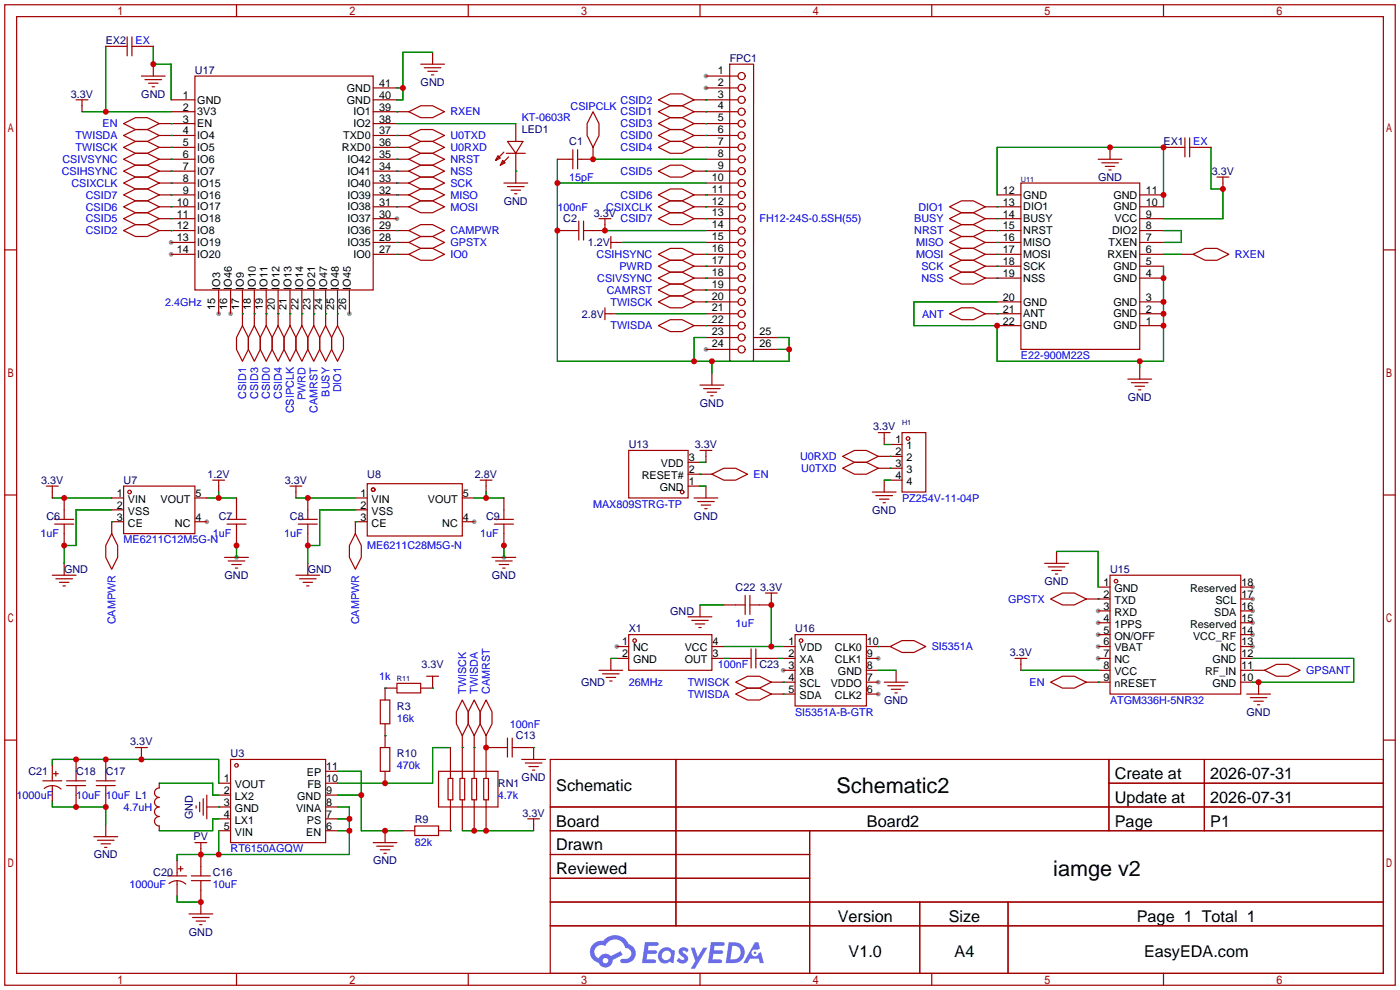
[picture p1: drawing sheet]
<svg xmlns="http://www.w3.org/2000/svg" width="299mm" height="212mm" viewBox="0 0 299 212" stroke-linecap="round" stroke-linejoin="round" font-family="sans-serif">
<g fill="#999">
<circle cx="44.2" cy="111.5" r=".51"/>
<circle cx="101.3" cy="111.5" r=".51"/>
<circle cx="234.7" cy="130.6" r=".51"/>
<circle cx="234.7" cy="133.1" r=".51"/>
<circle cx="234.7" cy="135.6" r=".51"/>
<circle cx="234.7" cy="138.2" r=".51"/>
<circle cx="234.7" cy="140.7" r=".51"/>
<circle cx="267.7" cy="138.2" r=".51"/>
<circle cx="267.7" cy="135.6" r=".51"/>
<circle cx="267.7" cy="133.1" r=".51"/>
<circle cx="267.7" cy="130.6" r=".51"/>
<circle cx="267.7" cy="128" r=".51"/>
<circle cx="267.7" cy="125.5" r=".51"/>
<circle cx="167.4" cy="143.3" r=".51"/>
<circle cx="187.7" cy="148.3" r=".51"/>
<circle cx="187.7" cy="145.8" r=".51"/>
<circle cx="187.7" cy="140.7" r=".51"/>
<circle cx="131.8" cy="138.2" r=".51"/>
<circle cx="150.9" cy="18.8" r=".51"/>
<circle cx="150.9" cy="16.3" r=".51"/>
<circle cx="150.9" cy="74.7" r=".51"/>
<circle cx="84.8" cy="46.7" r=".51"/>
<circle cx="46.7" cy="67.1" r=".51"/>
<circle cx="49.3" cy="67.1" r=".51"/>
<circle cx="74.7" cy="67.1" r=".51"/>
<circle cx="36.6" cy="51.8" r=".51"/>
<circle cx="36.6" cy="54.4" r=".51"/>
<circle cx="50.5" cy="119.1" r=".51"/>
<circle cx="107.7" cy="119.1" r=".51"/>
</g>
<g fill="none" stroke="#a10000" stroke-width=".25">
<path d="M1 1h297.2v209.6h-297.2zM3.6 3.6h292.1v204.4h-292.1zM50.5 1v2.6M100.1 1v2.6M149.6 1v2.6M199.1 1v2.6M248.7 1v2.6M1 53.4h2.6M295.7 53.4h2.5M1 105.8h2.6M295.7 105.8h2.5M1 158.2h2.6"/>
<path d="M295.7 158.2h2.5M117.6 162.3h178.1v45.7h-178.1zM117.6 172.5h178.1M117.6 177.5h178.1M144.5 162.3v35.6M173 177.5v30.5M237 162.3v15.2M237 167.4h58.7M257.4 162.3v15.2M117.6 182.6h55.4M117.6 192.8h178.1M117.6 187.7h55.4"/>
<path d="M117.6 197.9h178.1M196.6 192.8v15.2M215.4 192.8v15.2M50.5 208v2.6M100.1 208v2.6M149.6 208v2.6M199.1 208v2.6M248.7 208v2.6"/>
</g>
<g fill="#5487ff">
<path d="M145.3 202.7a1.3 1.3 0 0 1 1.9 .3l-.4 .6a.54 .54 0 0 0-.9-.2l.1 .2a1.34 1.34 0 0 1 .9 1.8 1.47 1.47 0 0 1-2.3-.1l.5-.6 .8 .5a.31 .31 0 0 0 .4-.3 .31 .31 0 0 0-.3-.4 1.12 1.12 0 0 1-.7-1.8z"/>
<path d="M147.6 202.5h.9l.6 2 1.2-2h.9l-2.7 4.6h-.9l1-1.7z"/>
<path d="M137.8 201.4h1.7a1.31 1.31 0 0 1 1.2 .2 .4 .4 0 0 1-.3 .5l-1.8 .1-.1 .9h1.6a.4 .4 0 0 1 .4 .4 .4 .4 0 0 1-.5 .4h-1.6l-.2 1.2h1.4a.46 .46 0 0 1 .5 0 .46 .46 0 0 1 .1 .5l-.4 .2h-2.6z"/>
<path d="M151.9 201.4h1.7a1.32 1.32 0 0 1 1.2 .2 .39 .39 0 0 1-.3 .5l-1.8 .1-.1 .9h1.6a.4 .4 0 0 1 .4 .4 .4 .4 0 0 1-.4 .4h-1.7l-.2 1.2h1.4a.46 .46 0 0 1 .5 0 .46 .46 0 0 1 .1 .5l-.4 .2h-2.6z"/>
<path d="M161.3 201.4h.8l.3 1.3-.6 .4a.75 .75 0 0 0-1.1 .3 .75 .75 0 0 0 .5 1 .75 .75 0 0 0 .9-.7l.5-.2 .6 2.3h-.8l-.3-.9h-1.8l-.5 .9h-1z"/>
<path d="M155.7 201.4l-.6 4.4h1.5a2.27 2.27 0 0 0 2.6-2.2 2.27 2.27 0 0 0-2.7-2.2zM156.5 202.1a1.5 1.5 0 0 1 1.8 1.6 1.5 1.5 0 0 1-1.9 1.4h-.3z"/>
<path d="M141.2 203a1.6 1.6 0 0 0-.3 2.3 1.6 1.6 0 0 0 2.3 .2l.7 .3 .3-2.4-.1-.3-.5-.1a1.58 1.58 0 0 0-2.4 0zM141.8 203.5a.98 .98 0 0 1 1.6 .4 .98 .98 0 0 1-1.1 1.3 .94 .94 0 0 1-.9-.7 .94 .94 0 0 1 .4-1z"/>
<path d="M126.8 201.8a2.37 2.37 0 0 0 1.1 4 1.54 1.54 0 0 0 1.8 1 1.54 1.54 0 0 0 1.2-1.6l2.2-1.1-.5-.8-2 1a1.57 1.57 0 0 0-2.7 .5 1.5 1.5 0 0 1-.7-2.1 1.5 1.5 0 0 1 2.2-.5 2.23 2.23 0 0 1 2.3-1.4 2.23 2.23 0 0 1 2 1.8 1.16 1.16 0 0 1 1.2 1.1 1.16 1.16 0 0 1-1.1 1.2h-.7a.47 .47 0 0 0-.5 .4 .47 .47 0 0 0 .4 .5 2.17 2.17 0 0 0 2.5-.9 2.17 2.17 0 0 0-.3-2.7l-.8-.4a3.2 3.2 0 0 0-5.5-.7l-1.1 .1zM128.8 205.3a.6 .6 0 0 1 1.2 0 .6 .6 0 0 1-1.2 0z"/>
<circle cx="161.4" cy="203.6" r=".28"/>
</g>
<g fill="none" stroke="#a10000" stroke-width=".25">
<path d="M22.6 9.9h4.6M27.2 7.9v4M28.2 7.9v4M28.2 9.9h4.6M30.2 16.3h5.1M31 17h3.5M31.7 17.8h2.1M32.5 18.5h.5M32.8 13.7v2.6M41.7 16.3h38.1v45.7h-38.1zM79.8 18.8h5M89.9 13.7h5.1"/>
<path d="M90.7 14.5h3.5M91.4 15.2h2.1M92.2 16h.5M92.5 11.2v2.5M150.9 16.3h6.8M150.9 18.8h6.8M156 13.7h5.1l-.1 63.5h-5zM16.3 21.3h2.5M17.5 21.3v2.6M26.4 36.6l2.6-1.3h2.5l2.5 1.3-2.5 1.2h-2.5zM26.4 39.1l2.6-1.3h2.5l2.5 1.3-2.5 1.3h-2.5zM26.4 26.4l2.6-1.3h2.5l2.5 1.3-2.5 1.3h-2.5z"/>
<path d="M26.4 34l2.6-1.2h2.5l2.5 1.2-2.5 1.3h-2.5zM26.4 29l2.6-1.3h2.5l2.5 1.3-2.5 1.2h-2.5zM26.4 31.5l2.6-1.3h2.5l2.5 1.3-2.5 1.3h-2.5zM34 36.6h7.7M34 29h7.7M34 31.5h7.7M34 39.1h7.7M34 26.4h7.7M34 34h7.7M36.6 21.3h5.1M36.6 23.9h5.1M79.8 36.6h7.6"/>
<path d="M79.8 29h7.6M79.8 31.5h7.6M79.8 39.1h7.6M79.8 26.4h5M79.8 34h7.6M79.8 21.3h5M79.8 23.9h7.6M87.4 29l2.5-1.3h2.6l2.5 1.3-2.5 1.2h-2.6zM87.4 31.5l2.5-1.3h2.6l2.5 1.3-2.5 1.3h-2.6zM87.4 36.6l2.5-1.3h2.6l2.5 1.3-2.5 1.2h-2.6zM87.4 39.1l2.5-1.3h2.6l2.5 1.3-2.5 1.3h-2.6zM87.4 23.9l2.5-1.3h2.6l2.5 1.3-2.5 1.2h-2.6z"/>
<path d="M87.4 34l2.5-1.2h2.6l2.5 1.2-2.5 1.3h-2.6zM106.4 33.3l.5 .5-1 .5zM107.4 34.3l.5 .5-1 .5zM107.7 39.1h5.1M107.7 32.5l-1.8 1.8M108.2 32.8h4.1M108.5 30.2h3.3l-1.6 2.6zM108.5 39.9h3.5M108.7 33.5l-1.8 1.8M110.2 26.4v3.8M110.2 32.8v6.3M119.1 34h3.3"/>
<path d="M122.4 32v4.1M123.4 32v4.1M126.7 23.9l1.3 2.5v2.6l-1.3 2.5-1.2-2.5v-2.6zM126.7 31.5v2.5h-3.3M140.7 21.3l2.6-1.2h2.5l2.5 1.2-2.5 1.3h-2.5zM140.7 23.9l2.6-1.3h2.5l2.5 1.3-2.5 1.2h-2.5zM140.7 26.4l2.6-1.3h2.5l2.5 1.3-2.5 1.3h-2.5zM140.7 29l2.6-1.3h2.5l2.5 1.3-2.5 1.2h-2.5zM140.7 31.5l2.6-1.3h2.5l2.5 1.3-2.5 1.3h-2.5zM140.7 36.6l2.6-1.3h2.5l2.5 1.3-2.5 1.2h-2.5zM148.3 36.6h9.4M148.3 29h9.4"/>
<path d="M148.3 31.5h9.4M148.3 26.4h9.4M148.3 21.3h9.4M148.3 23.9h9.4M150.9 39.1h6.8M150.9 34h6.8M218.2 39.1h25.4v35.6h-25.4zM234.7 34h5.1M235.5 34.8h3.5M236.2 35.6h2.1M237 36.3h.5M237.2 31.5v2.5"/>
<path d="M248.7 31.5h4.5M253.2 29.5v4M254.3 31.5h4.5M254.3 29.5v4M260.1 37.8h2.5M261.4 37.8v2.6M26.4 49.3l2.6-1.3h2.5l2.5 1.3-2.5 1.2h-2.5zM26.4 46.7l2.6-1.2h2.5l2.5 1.2-2.5 1.3h-2.5zM26.4 44.2l2.6-1.3h2.5l2.5 1.3-2.5 1.3h-2.5zM26.4 41.7l2.6-1.3h2.5l2.5 1.3-2.5 1.2h-2.5zM34 49.3h7.7M34 46.7h7.7"/>
<path d="M34 44.2h7.7M34 41.7h7.7M36.6 51.8h5.1M36.6 54.4h5.1M79.8 49.3h7.6M79.8 51.8h7.6M79.8 46.7h5M79.8 44.2h7.6M79.8 41.7h7.6M79.8 54.4h7.6M87.4 51.8l2.5-1.3h2.6l2.5 1.3-2.5 1.3h-2.6zM87.4 49.3l2.5-1.3h2.6l2.5 1.3-2.5 1.2h-2.6z"/>
<path d="M87.4 41.7l2.5-1.3h2.6l2.5 1.3-2.5 1.2h-2.6zM87.4 44.2l2.5-1.3h2.6l2.5 1.3-2.5 1.3h-2.6zM87.4 54.4l2.5-1.3h2.6l2.5 1.3-2.5 1.2h-2.6zM109.2 40.6h2.1M110 41.4h.5M119.1 49.3h4.6M123.7 47.2v4.1M124.7 47.2v4.1M128 46.7h2.6M129.3 46.7v2.6h-4.6M130.6 50.5v2.6M130.6 51.8h2.5"/>
<path d="M140.7 41.7l2.6-1.3h2.5l2.5 1.3-2.5 1.2h-2.5zM140.7 44.2l2.6-1.3h2.5l2.5 1.3-2.5 1.3h-2.5zM140.7 46.7l2.6-1.2h2.5l2.5 1.2-2.5 1.3h-2.5zM140.7 54.4l2.6-1.3h2.5l2.5 1.3-2.5 1.2h-2.5zM140.7 59.4l2.6-1.2h2.5l2.5 1.2-2.5 1.3h-2.5zM140.7 56.9l2.6-1.3h2.5l2.5 1.3-2.5 1.3h-2.5zM148.3 46.7h9.4M148.3 44.2h9.4M148.3 41.7h9.4M148.3 54.4h9.4M148.3 56.9h9.4M148.3 59.4h9.4"/>
<path d="M150.9 49.3h6.8M150.9 51.8h6.8M202.9 51.8l2.6-1.3h2.5l2.6 1.3-2.6 1.3h-2.5zM202.9 59.4l2.6-1.2h2.5l2.6 1.2-2.6 1.3h-2.5zM202.9 56.9l2.6-1.3h2.5l2.6 1.3-2.6 1.3h-2.5zM202.9 54.4l2.6-1.3h2.5l2.6 1.3-2.6 1.2h-2.5zM202.9 44.2l2.6-1.3h2.5l2.6 1.3-2.6 1.3h-2.5zM202.9 46.7l2.6-1.2h2.5l2.6 1.2-2.6 1.3h-2.5zM202.9 49.3l2.6-1.3h2.5l2.6 1.3-2.6 1.2h-2.5zM210.6 49.3h7.6M210.6 51.8h7.6M210.6 46.7h7.6"/>
<path d="M210.6 44.2h7.6M210.6 54.4h7.6M210.6 56.9h7.6M210.6 59.4h7.6M213.1 41.7h5.1M243.6 49.3h5.1M243.6 51.8h5.1M243.6 46.7h5.1M243.6 44.2h5.1M243.6 41.7h5.1M243.6 54.4h5.1M243.6 56.9h5.1"/>
<path d="M243.6 59.4h5.1M252.5 54.4h2.5M255 54.4l2.6-1.3h2.5l2.5 1.3-2.5 1.2h-2.5zM46.7 62v5.1M49.3 62v5.1M51.8 69.6l1.3 2.5v2.6l-1.3 2.5-1.3-2.5v-2.6zM51.8 62v7.6M54.4 69.6l1.2 2.5v2.6l-1.2 2.5-1.3-2.5v-2.6zM54.4 62v7.6M56.9 69.6l1.3 2.5v2.6l-1.3 2.5-1.3-2.5v-2.6zM56.9 62v7.6M59.4 69.6l1.3 2.5v2.6l-1.3 2.5-1.2-2.5v-2.6z"/>
<path d="M59.4 62v7.6M62 69.6l1.2 2.5v2.6l-1.2 2.5-1.3-2.5v-2.6zM62 62v7.6M64.5 69.6l1.3 2.5v2.6l-1.3 2.5-1.3-2.5v-2.6zM64.5 62v7.6M67.1 69.6l1.2 2.5v2.6l-1.2 2.5-1.3-2.5v-2.6zM67.1 62v7.6M69.6 69.6l1.3 2.5v2.6l-1.3 2.5-1.3-2.5v-2.6zM69.6 62v7.6M72.1 69.6l1.3 2.5v2.6l-1.3 2.5-1.2-2.5v-2.6zM72.1 62v7.6M74.7 62v5.1"/>
<path d="M129.3 67.1h2.5M129.3 65.8v2.5M140.7 62l2.6-1.3h2.5l2.5 1.3-2.5 1.2h-2.5zM140.7 64.5l2.6-1.3h2.5l2.5 1.3-2.5 1.3h-2.5zM140.7 69.6l2.6-1.3h2.5l2.5 1.3-2.5 1.3h-2.5zM148.3 62h9.4M148.3 64.5h9.4M148.3 69.6h9.4M150.9 67.1h6.8M150.9 72.1h6.8M150.9 74.7h6.8M152.1 79.8v2.5"/>
<path d="M161 72.1h5.1M161 74.7h5.1M202.9 67.1l2.6-1.3h2.5l2.6 1.3-2.6 1.2h-2.5zM210.6 67.1h7.6M213.1 64.5h5.1M213.1 69.6h5.1M243.6 64.5h5.1M243.6 67.1h5.1M243.6 69.6h5.1M243.6 78.5v2.5M134.4 96.3h12.7v10.1h-12.7zM147.1 98.8h2.5"/>
<path d="M149.6 96.3h2.5M149.6 82.3h5.1M150.4 83.1h3.5M150.9 96.3v2.5M151.1 83.8h2.1M151.9 84.6h.5M180.1 97.5l2.5-1.2h2.6l2.5 1.2-2.5 1.3h-2.6zM187.7 97.5h5.1M187.7 92.5h2.5M189 92.5v2.5M190.2 95h2.6M192.8 92.5h5.1v12.7h-5.1z"/>
<path d="M241 81h5.1M241.8 81.8h3.6M242.6 82.5h2M243.3 83.3h.5M9.9 103.9h2.5M11.2 103.9v2.5M11.7 112h4M11.7 111h4M13.7 106.4v4.6M13.7 112v4.6M23.9 114l1.2 2.6v2.5l-1.2 2.6-1.3-2.6v-2.5zM23.9 106.4h2.5"/>
<path d="M23.9 109h2.5M26.4 103.9h15.3v10.1h-15.3zM26.4 111.5h-2.5v2.5M41.7 106.4h2.5M41.7 111.5h2.5M45.5 102.6h2.5M46.7 102.6v2.6M48 119.1h5.1M48.5 112h4.1M48.5 111h4.1M48.8 119.9h3.5M50.5 106.4v4.6"/>
<path d="M50.5 112v7.1M62 103.9h2.5M63.2 103.9v2.5M63.8 112h4M63.8 111h4M65.8 106.4v4.6M65.8 112v4.6M75.9 114l1.3 2.6v2.5l-1.3 2.6-1.2-2.6v-2.5zM75.9 106.4h2.6M75.9 109h2.6M78.5 103.4h20.3v11.2h-20.3zM78.5 111.5h-2.6v2.5"/>
<path d="M98.8 106.4h2.5M98.8 111.5h2.5M102.6 102.6h2.6M103.9 102.6v2.6M105.2 119.1h5M105.7 112h4M105.7 111h4M105.9 119.9h3.6M107.7 106.4v4.6M107.7 112v7.1M147.1 103.9h2.5M147.1 101.3h5"/>
<path d="M148.3 106.4h5.1M149.1 107.2h3.6M149.9 107.9h2M150.6 108.7h.5M150.9 103.9v2.5M152.1 101.3l2.6-1.2h2.5l2.6 1.2-2.6 1.3h-2.5zM180.1 100.1l2.5-1.3h2.6l2.5 1.3-2.5 1.2h-2.6zM186.4 105.2h5.1M187.2 105.9h3.6M187.7 100.1h5.1M188 106.7h2M188.7 107.4h.5"/>
<path d="M189 102.6v2.6M190.2 102.6h2.6M225.8 117.9v2.5M11.2 122.9h5.1M11.9 123.7h3.6M12.7 124.5h2M13.5 125.2h.5M13.7 120.4v2.5M49.5 120.6h2.1M50.3 121.4h.5M63.2 122.9h5.1M64 123.7h3.6"/>
<path d="M64.8 124.5h2M65.5 125.2h.5M65.8 120.4v2.5M106.7 120.6h2M107.4 121.4h.5M131.8 138.2h2.6M134.4 135.6h17.7v7.7h-17.7zM147.1 131.8h5M147.8 132.6h3.6M148.6 133.4h2M149.4 134.1h.5M149.6 129.3v2.5"/>
<path d="M152.1 138.2h2.6M154.7 129.3h4.6M159.3 127.3v4M160.3 127.3v4M160.5 138.7v4M161.5 138.7v4M163.6 126.7h2.5M164.8 126.7v2.6h-4.5M167.4 138.2h2.5M169.9 135.6h15.3v15.3h-15.3zM185.2 138.2h5M190.2 138.2l2.6-1.3h2.5l2.6 1.3-2.6 1.2h-2.5z"/>
<path d="M223.3 120.4h5M224 121.2h3.6M224.5 128l2.6-1.3h2.5l2.6 1.3-2.6 1.3h-2.5zM224.8 121.9h2M225.6 122.7h.5M232.2 128h5M234.7 125.5h2.5M234.7 130.6h2.5M234.7 133.1h2.5M234.7 135.6h2.5M234.7 138.2h2.5M237.2 122.9h28v25.4h-28z"/>
<path d="M265.2 125.5h2.5M265.2 128h2.5M265.2 130.6h2.5M265.2 133.1h2.5M265.2 135.6h2.5M265.2 138.2h2.5M29 159.8h2.5M30.2 159.8v2.5M81.3 159.8h2v5h-2zM81.3 149.6h2v5.1h-2zM82.3 154.7v5.1M84.8 146.1h5.1v2h-5.1z"/>
<path d="M84.8 147.1h-2.5v2.5M91.2 144.5h2.5M92.5 144.5v2.6h-2.6M96.3 159.8v6.6M98.8 149.6l1.3 2.5v2.6l-1.3 2.5-1.3-2.5v-2.6zM98.8 157.2v9.2M101.3 149.6l1.3 2.5v2.6l-1.3 2.5-1.2-2.5v-2.6zM101.3 157.2v9.2M103.9 149.6l1.3 2.5v2.6l-1.3 2.5-1.3-2.5v-2.6zM103.9 159.8h4.6M103.9 157.2v9.2M108.5 157.7v4.1"/>
<path d="M109.5 159.8h4.5v2.5M109.5 157.7v4.1M128 143.3h5.1M128.8 144h3.5M129.5 144.8h2.1M130.3 145.5h.5M130.6 140.7v2.6M131.8 140.7h2.6M152.1 140.7h2.6M156 140.7h4.5M157.2 148.3l2.6-1.2h2.5l2.5 1.2-2.5 1.3h-2.5zM157.2 145.8l2.6-1.3h2.5l2.5 1.3-2.5 1.3h-2.5z"/>
<path d="M161.5 140.7h4.6M164.8 145.8h5.1M164.8 148.3h5.1M167.4 140.7h2.5M167.4 143.3h2.5M185.2 140.7h2.5M185.2 143.3h2.5M185.2 145.8h2.5M185.2 148.3h2.5M189 145.8h5.1M189.7 146.6h3.6M190.5 147.3h2"/>
<path d="M191.3 148.1h.5M191.5 143.3v2.5M216.9 140.7h2.6M218.2 140.7v2.6M224.5 145.8l2.6-1.3h2.5l2.6 1.3-2.6 1.3h-2.5zM232.2 145.8h5M234.7 140.7h2.5M234.7 143.3h2.5M265.2 140.7h2.5M265.2 143.3h5.1M265.2 145.8h2.5M266.4 148.3h5.1"/>
<path d="M267.2 149.1h3.6M268 149.9h2M268.7 150.6h.5M269 145.8v2.5M270.3 143.3l2.5-1.3h2.5l2.6 1.3-2.6 1.2h-2.5zM9.1 166.9h4.1M9.4 168.5a2.74 2.74 0 0 1 3.6 .1M11.2 163.6v3.3M11.2 167.9v3.3M11.4 165.4h1M11.9 164.8v1.1M14.2 167.9h4.1"/>
<path d="M14.2 166.9h4.1M16.3 162.3v4.6M16.3 167.9v4.6M20.1 178.8h5M20.6 167.9h4M20.6 166.9h4M20.8 179.6h3.6M22.6 162.3v4.6M22.6 167.9v4.6M22.6 176.3v2.5M34 167.4v1a1.02 1.02 0 0 0-1 1 1.02 1.02 0 0 0 1 1 1.02 1.02 0 0 0-1 1.1 1.02 1.02 0 0 0 1 1 1.02 1.02 0 0 0-1 1 1.02 1.02 0 0 0 1 1 1.02 1.02 0 0 0-1 1 1.02 1.02 0 0 0 1 1v1M41.9 172.2v.5"/>
<path d="M42.7 171.5v2M43.4 170.7v3.5M44.2 172.5h5.1M44.2 169.9v5.1M46.7 167.4h2.6M46.7 169.9h2.6M46.7 175h2.6M46.7 177.5h2.6M49.3 162.3h20.3v17.8h-20.3zM69.6 167.4h2.5M69.6 169.9h2.5M69.6 172.5h2.5"/>
<path d="M69.6 175h2.5M69.6 177.5h2.5M69.6 164.8h2.5M82.3 164.8v2.6M82.3 177.5v2.6M86.1 177.5h2.5M88.6 176.5h5.1v2.1h-5.1zM93.7 164.8h12.7v7.7h-12.7zM95.8 166.4h1v4.5h-1zM96.3 170.9v6.6h-2.6M98.3 166.4h1v4.5h-1zM98.8 170.9v6.6"/>
<path d="M100.8 166.4h1.1v4.5h-1.1zM101.3 170.9v6.6M103.4 166.4h1v4.5h-1zM103.9 170.9v6.6M111.5 162.3h5.1M112.3 163.1h3.5M112.8 175h2.5M113 163.8h2.1M113.8 164.6h.5M114 175v2.5M21.6 180.3h2M22.4 181.1h.5"/>
<path d="M35.8 187.2h4.1M36.1 188.8a2.74 2.74 0 0 1 3.6 .1M37.8 183.9v3.3M37.8 188.2v3.3M38.1 185.7h1M38.6 185.2v1M40.4 195.3h5.1M40.9 188.2h4.1M40.9 187.2h4.1M41.1 196.1h3.6M41.7 180.1h2.5M41.9 196.9h2"/>
<path d="M42.7 197.6h.5M42.9 180.1v7.1M42.9 188.2v7.1M79.8 180.1h5M80.5 180.8h3.6M81.3 181.6h2M82 182.4h.5"/>
<circle cx="158.5" cy="18.8" r=".76"/>
<circle cx="158.5" cy="16.3" r=".76"/>
<circle cx="158.5" cy="29" r=".76"/>
<circle cx="158.5" cy="34" r=".76"/>
<circle cx="158.5" cy="31.5" r=".76"/>
<circle cx="158.5" cy="39.1" r=".76"/>
<circle cx="158.5" cy="23.9" r=".76"/>
<circle cx="158.5" cy="26.4" r=".76"/>
<circle cx="158.5" cy="21.3" r=".76"/>
<circle cx="158.5" cy="36.6" r=".76"/>
<circle cx="158.5" cy="41.7" r=".76"/>
<circle cx="158.5" cy="51.8" r=".76"/>
<circle cx="158.5" cy="46.7" r=".76"/>
<circle cx="158.5" cy="59.4" r=".76"/>
<circle cx="158.5" cy="44.2" r=".76"/>
<circle cx="158.5" cy="56.9" r=".76"/>
<circle cx="158.5" cy="54.4" r=".76"/>
<circle cx="158.5" cy="49.3" r=".76"/>
<circle cx="158.5" cy="67.1" r=".76"/>
<circle cx="158.5" cy="69.6" r=".76"/>
<circle cx="158.5" cy="64.5" r=".76"/>
<circle cx="158.5" cy="72.1" r=".76"/>
<circle cx="158.5" cy="74.7" r=".76"/>
<circle cx="158.5" cy="62" r=".76"/>
<circle cx="194.1" cy="93.7" r=".38"/>
<circle cx="27.7" cy="105.2" r=".38"/>
<circle cx="79.8" cy="104.6" r=".38"/>
<circle cx="145.8" cy="105.2" r=".38"/>
<circle cx="135.6" cy="136.9" r=".38"/>
<circle cx="171.2" cy="136.9" r=".38"/>
<circle cx="238.5" cy="124.2" r=".38"/>
<circle cx="50.5" cy="163.6" r=".38"/>
</g>
<g fill="none" stroke="#008700" stroke-width=".25">
<path d="M22.6 9.9v14M32.8 9.9v3.8h3.8v7.6M84.8 18.8h1.3M92.5 11.2h-6.4v10.1h-1.3M17.5 23.9h19.1M36.6 39.1h.1M36.6 36.6h.1M36.6 34h.1M36.6 31.5h.1M36.6 29h.1M36.6 26.4h.1M84.8 29h.1"/>
<path d="M84.8 31.5h.1M84.8 39.1h.1M84.8 36.6h.1M84.8 23.9h.1M84.8 34h.1M84.8 26.4h25.4M110.2 36.6h.1M119.1 34v43.2h49.6v-5.1h-2.6M119.1 39.1h31.8M126.7 34h24.2M150.9 21.3h.1M150.9 23.9h.1"/>
<path d="M150.9 26.4h.1M150.9 29h.1M150.9 31.5h.1M150.9 36.6h.1M258.8 31.5v8.9h2.6v6.3h-12.7M36.6 49.3h.1M36.6 46.7h.1M36.6 44.2h.1M36.6 41.7h.1M84.8 44.2h.1M84.8 41.7h.1M84.8 49.3h.1"/>
<path d="M84.8 51.8h.1M84.8 54.4h.1M129.3 49.3h21.6M133.1 51.8h17.8M150.9 41.7h.1M150.9 44.2h.1M150.9 46.7h.1M150.9 54.4h.1M150.9 59.4h.1M150.9 56.9h.1M213.1 59.4h.1M213.1 56.9h.1"/>
<path d="M213.1 54.4h.1M213.1 51.8h.1M213.1 44.2h.1M213.1 46.7h.1M213.1 49.3h.1M213.1 41.7v-10.2h35.6v12.7M248.7 56.9v20.3h-35.6v-7.6h-17.8v-5.1h17.8M248.7 49.3h3.8v2.5h-3.8M248.7 54.4h3.8M51.8 67.1h.1M54.4 67.1h.1M56.9 67.1h.1"/>
<path d="M59.4 67.1h.1M62 67.1h.1M64.5 67.1h.1M67.1 67.1h.1M69.6 67.1h.1M72.1 67.1h.1M131.8 67.1h19.1M150.9 62h.1M150.9 64.5h.1M150.9 69.6h.1M150.9 72.1h-2.6v5.1M152.1 77.2v2.6"/>
<path d="M166.1 74.7h2.6M213.1 67.1h.1M243.6 77.2v1.3M149.6 98.8h1.3M189 95h1.2M190.2 97.5h.1M11.2 106.4h12.7M23.9 111.5h.1M23.9 109h-7.6v7.6h-2.6v3.8M44.2 106.4h6.3M46.7 105.2v1.2M50.5 116.6v2.5"/>
<path d="M63.2 106.4h12.7M75.9 111.5h.1M75.9 109h-7.6v7.6h-2.5v3.8M101.3 106.4h6.4M103.9 105.2v1.2M107.7 116.6v2.5M149.6 101.3h.1M149.6 103.9h1.3M189 102.6h1.2M190.2 100.1h.1M225.8 117.9h8.9v7.6M149.6 129.3h5.1"/>
<path d="M154.7 138.2h12.7M164.8 129.3v8.9M187.7 138.2h.1M234.7 128h.1M82.3 157.2h.1M82.3 147.1h.1M92.5 147.1h.1M96.3 159.8h-3.8v7.6h-20.4M98.8 159.8h.1M101.3 159.8h.1M103.9 159.8h.1M114 159.8h.1"/>
<path d="M130.6 140.7h1.2M154.7 140.7h1.3M166.1 140.7h1.3M167.4 145.8h.1M167.4 148.3h.1M187.7 143.3h3.8M218.2 143.3h16.5M234.7 145.8h.1M267.7 143.3h.1M267.7 140.7h21.6v5.1h-21.6M11.2 171.2v1.3h11.4v3.8M11.2 163.6v-1.3h35.5v5.1"/>
<path d="M34 167.4h11.5v2.5h1.2M46.7 172.5h.1M46.7 177.5v5.1M46.7 175h-1.2v2.5h-11.5M72.1 172.5h2.6v10.1h-36.9v1.3M72.1 177.5h2.6M72.1 164.8h5.1v12.7h8.9M72.1 175h2.6M72.1 169.9h5.1M96.3 177.5h.1M98.8 177.5h15.2M37.8 191.5v1.3h5.1"/>
</g>
<g fill="#c00">
<circle cx="82.3" cy="167.4" r=".63"/>
<circle cx="16.3" cy="172.5" r=".63"/>
<circle cx="22.6" cy="172.5" r=".63"/>
<circle cx="46.7" cy="182.6" r=".63"/>
<circle cx="42.9" cy="182.6" r=".63"/>
<circle cx="74.7" cy="177.5" r=".63"/>
<circle cx="74.7" cy="175" r=".63"/>
<circle cx="30.2" cy="162.3" r=".63"/>
<circle cx="22.6" cy="162.3" r=".63"/>
<circle cx="16.3" cy="162.3" r=".63"/>
<circle cx="82.3" cy="177.5" r=".63"/>
<circle cx="77.2" cy="169.9" r=".63"/>
<circle cx="13.7" cy="106.4" r=".63"/>
<circle cx="50.5" cy="116.6" r=".63"/>
<circle cx="46.7" cy="106.4" r=".63"/>
<circle cx="13.7" cy="116.6" r=".63"/>
<circle cx="65.8" cy="106.4" r=".63"/>
<circle cx="107.7" cy="116.6" r=".63"/>
<circle cx="65.8" cy="116.6" r=".63"/>
<circle cx="103.9" cy="106.4" r=".63"/>
<circle cx="103.9" cy="159.8" r=".63"/>
<circle cx="103.9" cy="177.5" r=".63"/>
<circle cx="101.3" cy="177.5" r=".63"/>
<circle cx="269" cy="145.8" r=".63"/>
<circle cx="42.9" cy="192.8" r=".63"/>
<circle cx="164.8" cy="138.2" r=".63"/>
<circle cx="164.8" cy="129.3" r=".63"/>
<circle cx="32.8" cy="13.7" r=".63"/>
<circle cx="22.6" cy="23.9" r=".63"/>
<circle cx="148.3" cy="77.2" r=".63"/>
<circle cx="152.1" cy="77.2" r=".63"/>
<circle cx="168.7" cy="74.7" r=".63"/>
<circle cx="119.1" cy="39.1" r=".63"/>
<circle cx="119.1" cy="49.3" r=".63"/>
<circle cx="126.7" cy="34" r=".63"/>
<circle cx="129.3" cy="49.3" r=".63"/>
<circle cx="248.7" cy="31.5" r=".63"/>
<circle cx="237.2" cy="31.5" r=".63"/>
<circle cx="248.7" cy="41.7" r=".63"/>
<circle cx="243.6" cy="77.2" r=".63"/>
<circle cx="213.1" cy="69.6" r=".63"/>
<circle cx="248.7" cy="69.6" r=".63"/>
<circle cx="248.7" cy="67.1" r=".63"/>
<circle cx="248.7" cy="64.5" r=".63"/>
<circle cx="248.7" cy="59.4" r=".63"/>
<circle cx="261.4" cy="40.4" r=".63"/>
<circle cx="86.1" cy="18.8" r=".63"/>
</g>
<g font-size="4.6">
<text x="178.8" y="169.4">Schematic2</text>
<text x="225.1" y="187.2">iamge v2</text>
</g>
<g font-size="3.5">
<text x="238.3" y="166.5">Create at</text>
<text x="258.7" y="166.5">2026-07-31</text>
<text x="118.9" y="169.1">Schematic</text>
<text x="238.3" y="171.6">Update at</text>
<text x="258.7" y="171.6">2026-07-31</text>
<text x="118.9" y="176.7">Board</text>
<text x="185.3" y="176.7">Board2</text>
<text x="238.3" y="176.7">Page</text>
<text x="258.7" y="176.7">P1</text>
<text x="118.9" y="181.8">Drawn</text>
<text x="118.9" y="186.8">Reviewed</text>
<text x="179.1" y="197">Version</text>
<text x="202.8" y="197">Size</text>
<text x="243" y="197">Page 1 Total 1</text>
<text x="181.4" y="204.6">V1.0</text>
<text x="204" y="204.6">A4</text>
<text x="244.5" y="204.6">EasyEDA.com</text>
</g>
<g font-size="2.3" fill="#000080">
<text x="22.6" y="9.4">EX2</text>
<text x="41.7" y="15.8">U17</text>
<text x="156" y="13.3">FPC1</text>
<text x="15.2" y="20.9">3.3V</text>
<text x="30.2" y="20.9">GND</text>
<text x="89.9" y="18.3">GND</text>
<text x="111.5" y="28.5">LED1</text>
<text x="121.7" y="31">C1</text>
<text x="248.7" y="31">EX1</text>
<text x="234.7" y="38.7">GND</text>
<text x="259" y="37.4">3.3V</text>
<text x="107.7" y="43.7">GND</text>
<text x="120.4" y="47.5">C2</text>
<text x="126.9" y="46.3">3.3V</text>
<text x="125.6" y="52.6">1.2V</text>
<text x="124.4" y="67.9">2.8V</text>
<text x="149.6" y="86.9">GND</text>
<text x="241" y="85.6">GND</text>
<text x="134.4" y="95.8">U13</text>
<text x="148.5" y="95.8">3.3V</text>
<text x="186.6" y="92">3.3V</text>
<text x="8.8" y="103.4">3.3V</text>
<text x="26.4" y="103.4">U7</text>
<text x="44.4" y="102.2">1.2V</text>
<text x="60.9" y="103.4">3.3V</text>
<text x="78.5" y="102.2">U8</text>
<text x="101.5" y="102.2">2.8V</text>
<text x="9.9" y="111">C6</text>
<text x="46.7" y="111">C7</text>
<text x="62" y="111">C8</text>
<text x="103.9" y="111">C9</text>
<text x="148.3" y="111">GND</text>
<text x="186.4" y="109.8">GND</text>
<text x="13.7" y="122.5">GND</text>
<text x="48" y="123.7">GND</text>
<text x="65.8" y="122.5">GND</text>
<text x="105.1" y="123.7">GND</text>
<text x="223.2" y="125">GND</text>
<text x="237.2" y="122.5">U15</text>
<text x="143.2" y="131.4">GND</text>
<text x="157.2" y="126.3">C22</text>
<text x="162.5" y="126.3">3.3V</text>
<text x="134.4" y="135.2">X1</text>
<text x="169.9" y="135.2">U16</text>
<text x="90.1" y="142.8">3.3V</text>
<text x="162.3" y="142.8">C23</text>
<text x="215.8" y="140.3">3.3V</text>
<text x="124.2" y="146.6">GND</text>
<text x="84.8" y="151.7">R3</text>
<text x="189" y="150.4">GND</text>
<text x="266.4" y="153">GND</text>
<text x="27.9" y="159.3">3.3V</text>
<text x="49.3" y="161.8">U3</text>
<text x="84.8" y="161.8">R10</text>
<text x="110.2" y="158">C13</text>
<text x="6.1" y="165.7">C21</text>
<text x="16.3" y="165.7">C18</text>
<text x="22.6" y="165.7">C17</text>
<text x="111.5" y="166.9">GND</text>
<text x="106.4" y="168.2">RN1</text>
<text x="41.2" y="175" transform="rotate(-90 41.2 175)">GND</text>
<text x="41.4" y="179.6">PV</text>
<text x="88.6" y="175.8">R9</text>
<text x="111.7" y="174.5">3.3V</text>
<text x="20" y="183.4">GND</text>
<text x="79.7" y="184.7">GND</text>
<text x="32.8" y="187.2">C20</text>
<text x="45.5" y="187.2">C16</text>
<text x="40.4" y="199.9">GND</text>
</g>
<g font-size="2.3" fill="#00f">
<text x="29" y="9.4">EX</text>
<text x="121.9" y="23.4">CSIPCLK</text>
<text x="132.6" y="22.1">CSID2</text>
<text x="16.2" y="29.8">TWISDA</text>
<text x="21.9" y="27.2">EN</text>
<text x="96.3" y="29.8">U0TXD</text>
<text x="96.3" y="24.7">RXEN</text>
<text x="111.5" y="26">KT-0603R</text>
<text x="132.6" y="24.7">CSID1</text>
<text x="132.6" y="27.2">CSID3</text>
<text x="132.6" y="29.8">CSID0</text>
<text x="13.3" y="34.8">CSIVSYNC</text>
<text x="16.2" y="32.3">TWISCK</text>
<text x="96.3" y="32.3">U0RXD</text>
<text x="96.3" y="34.8">NRST</text>
<text x="132.6" y="32.3">CSID4</text>
<text x="255" y="31">EX</text>
<text x="13.2" y="37.4">CSIHSYNC</text>
<text x="15.3" y="39.9">CSIXCLK</text>
<text x="96.3" y="37.4">NSS</text>
<text x="96.3" y="39.9">SCK</text>
<text x="121.7" y="38.7">15pF</text>
<text x="132.6" y="37.4">CSID5</text>
<text x="18.3" y="47.5">CSID5</text>
<text x="18.3" y="45">CSID6</text>
<text x="18.3" y="42.5">CSID7</text>
<text x="96.3" y="42.5">MISO</text>
<text x="96.3" y="45">MOSI</text>
<text x="119.1" y="45">100nF</text>
<text x="129.6" y="45">CSIXCLK</text>
<text x="132.6" y="42.5">CSID6</text>
<text x="132.6" y="47.5">CSID7</text>
<text x="162.3" y="47.5">FH12-24S-0.5SH(55)</text>
<text x="195.4" y="47.5">BUSY</text>
<text x="196.3" y="45">DIO1</text>
<text x="18.3" y="50.1">CSID2</text>
<text x="96.3" y="52.6">GPSTX</text>
<text x="96.3" y="50.1">CAMPWR</text>
<text x="195.4" y="50.1">NRST</text>
<text x="195.8" y="52.6">MISO</text>
<text x="96.3" y="55.2">IO0</text>
<text x="127.5" y="55.2">CSIHSYNC</text>
<text x="132.4" y="57.7">PWRD</text>
<text x="195.8" y="55.2">MOSI</text>
<text x="196.9" y="57.7">SCK</text>
<text x="263.9" y="55.2">RXEN</text>
<text x="35.3" y="65.3">2.4GHz</text>
<text x="127.6" y="60.2">CSIVSYNC</text>
<text x="129.7" y="62.8">CAMRST</text>
<text x="130.5" y="65.3">TWISCK</text>
<text x="196.9" y="60.2">NSS</text>
<text x="130.5" y="70.4">TWISDA</text>
<text x="197.1" y="67.9">ANT</text>
<text x="218.2" y="76.8">E22-900M22S</text>
<text x="72.9" y="83.9" transform="rotate(-90 72.9 83.9)">DIO1</text>
<text x="52.6" y="85.3" transform="rotate(-90 52.6 85.3)">CSID1</text>
<text x="55.2" y="85.3" transform="rotate(-90 55.2 85.3)">CSID3</text>
<text x="57.7" y="85.3" transform="rotate(-90 57.7 85.3)">CSID0</text>
<text x="60.2" y="85.3" transform="rotate(-90 60.2 85.3)">CSID4</text>
<text x="62.8" y="88.4" transform="rotate(-90 62.8 88.4)">CSIPCLK</text>
<text x="65.3" y="85.5" transform="rotate(-90 65.3 85.5)">PWRD</text>
<text x="67.9" y="88.2" transform="rotate(-90 67.9 88.2)">CAMRST</text>
<text x="70.4" y="84.8" transform="rotate(-90 70.4 84.8)">BUSY</text>
<text x="171" y="98.3">U0RXD</text>
<text x="171.2" y="100.9">U0TXD</text>
<text x="161" y="102.2">EN</text>
<text x="192.8" y="107.2">PZ254V-11-04P</text>
<text x="126.7" y="108.5">MAX809STRG-TP</text>
<text x="8.6" y="114.9">1uF</text>
<text x="26.4" y="116.1">ME6211C12M5G-N</text>
<text x="45.5" y="114.9">1uF</text>
<text x="60.7" y="114.9">1uF</text>
<text x="78.5" y="117.4">ME6211C28M5G-N</text>
<text x="102.6" y="114.9">1uF</text>
<text x="215.4" y="128.8">GPSTX</text>
<text x="24.7" y="133.5" transform="rotate(-90 24.7 133.5)">CAMPWR</text>
<text x="76.8" y="133.5" transform="rotate(-90 76.8 133.5)">CAMPWR</text>
<text x="157.2" y="133.9">1uF</text>
<text x="153.4" y="142.8">100nF</text>
<text x="199.1" y="139">SI5351A</text>
<text x="81" y="145.3">1k</text>
<text x="99.6" y="148.3" transform="rotate(-90 99.6 148.3)">TWISCK</text>
<text x="102.2" y="148.3" transform="rotate(-90 102.2 148.3)">TWISDA</text>
<text x="104.7" y="148.3" transform="rotate(-90 104.7 148.3)">CAMRST</text>
<text x="134.4" y="146.6">26MHz</text>
<text x="147" y="149.1">TWISDA</text>
<text x="147" y="146.6">TWISCK</text>
<text x="220.1" y="146.6">EN</text>
<text x="279.1" y="144.1">GPSANT</text>
<text x="84.8" y="154.2">16k</text>
<text x="109" y="155.5">100nF</text>
<text x="169.9" y="153">SI5351A-B-GTR</text>
<text x="237.2" y="150.4">ATGM336H-5NR32</text>
<text x="84.8" y="164.4">470k</text>
<text x="3.6" y="170.7">1000uF</text>
<text x="16.3" y="170.7">10uF</text>
<text x="22.6" y="170.7">10uF L1</text>
<text x="26.4" y="173.3">4.7uH</text>
<text x="106.4" y="170.7">4.7k</text>
<text x="49.3" y="182.2">RT6150AGQW</text>
<text x="88.6" y="180.9">82k</text>
<text x="27.7" y="189.8">1000uF</text>
<text x="45.5" y="189.8">10uF</text>
</g>
<g font-size="2.3">
<text x="153.4" y="15.8">1</text>
<text x="39.1" y="21.1">1</text>
<text x="39.1" y="23.6">2</text>
<text x="42.2" y="22.1">GND</text>
<text x="74.1" y="22.1">GND</text>
<text x="74.1" y="19.6">GND</text>
<text x="81" y="21.1">40</text>
<text x="81" y="23.6">39</text>
<text x="81" y="18.6">41</text>
<text x="153.4" y="18.3">2</text>
<text x="153.4" y="20.8">3</text>
<text x="153.4" y="23.4">4</text>
<text x="39.1" y="26.2">3</text>
<text x="39.1" y="28.7">4</text>
<text x="42.2" y="24.7">3V3</text>
<text x="42.2" y="27.2">EN</text>
<text x="42.2" y="29.7">IO4</text>
<text x="73.3" y="29.7">TXD0</text>
<text x="75.5" y="24.7">IO1</text>
<text x="75.5" y="27.2">IO2</text>
<text x="81" y="26.2">38</text>
<text x="81" y="28.7">37</text>
<text x="153.4" y="25.9">5</text>
<text x="153.4" y="28.5">6</text>
<text x="39.1" y="31.3">5</text>
<text x="39.1" y="33.8">6</text>
<text x="42.2" y="32.3">IO5</text>
<text x="42.2" y="34.8">IO6</text>
<text x="73.1" y="32.3">RXD0</text>
<text x="74.2" y="34.8">IO42</text>
<text x="81" y="31.3">36</text>
<text x="81" y="33.8">35</text>
<text x="153.4" y="31">7</text>
<text x="153.4" y="33.5">8</text>
<text x="39.1" y="36.3">7</text>
<text x="39.1" y="38.9">8</text>
<text x="39.1" y="41.4">9</text>
<text x="42.2" y="37.4">IO7</text>
<text x="42.2" y="39.9">IO15</text>
<text x="74.2" y="37.4">IO41</text>
<text x="74.2" y="39.9">IO40</text>
<text x="81" y="36.3">34</text>
<text x="81" y="38.9">33</text>
<text x="81" y="41.4">32</text>
<text x="152.1" y="38.6">10</text>
<text x="152.1" y="41.2">11</text>
<text x="153.4" y="36.1">9</text>
<text x="214.3" y="41.4">12</text>
<text x="244.9" y="41.4">11</text>
<text x="37.8" y="44">10</text>
<text x="37.8" y="46.5">11</text>
<text x="42.2" y="42.4">IO16</text>
<text x="42.2" y="45">IO17</text>
<text x="42.2" y="47.5">IO18</text>
<text x="74.2" y="42.4">IO39</text>
<text x="74.2" y="45">IO38</text>
<text x="74.2" y="47.5">IO37</text>
<text x="81" y="44">31</text>
<text x="81" y="46.5">30</text>
<text x="152.1" y="43.7">12</text>
<text x="152.1" y="46.2">13</text>
<text x="214.3" y="46.5">14</text>
<text x="214.3" y="44">13</text>
<text x="218.7" y="47.5">BUSY</text>
<text x="218.7" y="45">DIO1</text>
<text x="218.7" y="42.4">GND</text>
<text x="237.9" y="42.4">GND</text>
<text x="237.9" y="45">GND</text>
<text x="238.2" y="47.5">VCC</text>
<text x="244.9" y="44">10</text>
<text x="244.9" y="46.5">9</text>
<text x="37.8" y="49">12</text>
<text x="37.8" y="51.6">13</text>
<text x="42.2" y="50.1">IO8</text>
<text x="42.2" y="52.6">IO19</text>
<text x="74.2" y="50.1">IO36</text>
<text x="74.2" y="52.6">IO35</text>
<text x="81" y="49">29</text>
<text x="81" y="51.6">28</text>
<text x="152.1" y="48.8">14</text>
<text x="152.1" y="51.3">15</text>
<text x="152.1" y="53.9">16</text>
<text x="214.3" y="51.6">16</text>
<text x="214.3" y="49">15</text>
<text x="218.7" y="52.6">MISO</text>
<text x="218.7" y="50.1">NRST</text>
<text x="236.9" y="52.6">TXEN</text>
<text x="237.7" y="50.1">DIO2</text>
<text x="244.9" y="49">8</text>
<text x="244.9" y="51.6">7</text>
<text x="37.8" y="54.1">14</text>
<text x="42.2" y="55.1">IO20</text>
<text x="75.5" y="55.1">IO0</text>
<text x="81" y="54.1">27</text>
<text x="152.1" y="56.4">17</text>
<text x="152.1" y="58.9">18</text>
<text x="214.3" y="59.2">19</text>
<text x="214.3" y="56.7">18</text>
<text x="214.3" y="54.1">17</text>
<text x="218.7" y="57.7">SCK</text>
<text x="218.7" y="55.1">MOSI</text>
<text x="236.7" y="55.1">RXEN</text>
<text x="237.9" y="57.7">GND</text>
<text x="244.9" y="54.1">6</text>
<text x="244.9" y="56.7">5</text>
<text x="244.9" y="59.2">4</text>
<text x="47" y="62" transform="rotate(-90 47 62)">IO3</text>
<text x="49.6" y="62" transform="rotate(-90 49.6 62)">IO46</text>
<text x="52.1" y="62" transform="rotate(-90 52.1 62)">IO9</text>
<text x="54.7" y="62" transform="rotate(-90 54.7 62)">IO10</text>
<text x="57.2" y="62" transform="rotate(-90 57.2 62)">IO11</text>
<text x="59.7" y="62" transform="rotate(-90 59.7 62)">IO12</text>
<text x="62.3" y="62" transform="rotate(-90 62.3 62)">IO13</text>
<text x="64.8" y="62" transform="rotate(-90 64.8 62)">IO14</text>
<text x="67.4" y="62" transform="rotate(-90 67.4 62)">IO21</text>
<text x="69.9" y="62" transform="rotate(-90 69.9 62)">IO47</text>
<text x="72.4" y="62" transform="rotate(-90 72.4 62)">IO48</text>
<text x="75" y="62" transform="rotate(-90 75 62)">IO45</text>
<text x="152.1" y="61.5">19</text>
<text x="152.1" y="64">20</text>
<text x="214.3" y="64.3">20</text>
<text x="218.7" y="65.3">GND</text>
<text x="218.7" y="60.2">NSS</text>
<text x="237.9" y="60.2">GND</text>
<text x="237.9" y="65.3">GND</text>
<text x="244.9" y="64.3">3</text>
<text x="46" y="66.3" transform="rotate(-90 46 66.3)">15</text>
<text x="48.6" y="66.3" transform="rotate(-90 48.6 66.3)">16</text>
<text x="51.1" y="66.3" transform="rotate(-90 51.1 66.3)">17</text>
<text x="53.6" y="66.3" transform="rotate(-90 53.6 66.3)">18</text>
<text x="56.2" y="66.3" transform="rotate(-90 56.2 66.3)">19</text>
<text x="58.7" y="66.3" transform="rotate(-90 58.7 66.3)">20</text>
<text x="61.3" y="66.3" transform="rotate(-90 61.3 66.3)">21</text>
<text x="63.8" y="66.3" transform="rotate(-90 63.8 66.3)">22</text>
<text x="66.3" y="66.3" transform="rotate(-90 66.3 66.3)">23</text>
<text x="68.9" y="66.3" transform="rotate(-90 68.9 66.3)">24</text>
<text x="71.4" y="66.3" transform="rotate(-90 71.4 66.3)">25</text>
<text x="74" y="66.3" transform="rotate(-90 74 66.3)">26</text>
<text x="152.1" y="66.6">21</text>
<text x="152.1" y="69.1">22</text>
<text x="152.1" y="71.6">23</text>
<text x="162.3" y="71.6">25</text>
<text x="214.3" y="69.4">22</text>
<text x="214.3" y="66.8">21</text>
<text x="218.7" y="70.4">GND</text>
<text x="218.7" y="67.8">ANT</text>
<text x="237.9" y="67.8">GND</text>
<text x="237.9" y="70.4">GND</text>
<text x="244.9" y="66.8">2</text>
<text x="244.9" y="69.4">1</text>
<text x="152.1" y="74.2">24</text>
<text x="162.3" y="74.2">26</text>
<text x="191.4" y="94.8">1</text>
<text x="141.3" y="99.8">VDD</text>
<text x="147.2" y="101.1">2</text>
<text x="147.2" y="98.6">3</text>
<text x="191.4" y="97.3">2</text>
<text x="191.4" y="99.8">3</text>
<text x="193.7" y="96">1</text>
<text x="193.7" y="98.6">2</text>
<text x="193.7" y="101.1">3</text>
<text x="25" y="106.2">1</text>
<text x="27.4" y="107.5">VIN</text>
<text x="34.3" y="107.5">VOUT</text>
<text x="41.8" y="106.2">5</text>
<text x="77.1" y="106.2">1</text>
<text x="79.4" y="107.5">VIN</text>
<text x="91.5" y="107.5">VOUT</text>
<text x="98.9" y="106.2">5</text>
<text x="137.1" y="102.4">RESET#</text>
<text x="141" y="104.9">GND</text>
<text x="147.2" y="103.7">1</text>
<text x="191.4" y="102.4">4</text>
<text x="193.7" y="103.7">4</text>
<text x="25" y="108.7">2</text>
<text x="25" y="111.3">3</text>
<text x="27.4" y="110">VSS</text>
<text x="27.4" y="112.5">CE</text>
<text x="37.4" y="112.5">NC</text>
<text x="41.8" y="111.3">4</text>
<text x="77.1" y="108.7">2</text>
<text x="77.1" y="111.3">3</text>
<text x="79.4" y="110">VSS</text>
<text x="79.4" y="112.5">CE</text>
<text x="94.5" y="112.5">NC</text>
<text x="98.9" y="111.3">4</text>
<text x="235.8" y="125.2">1</text>
<text x="265.3" y="125.2">18</text>
<text x="235.8" y="127.8">2</text>
<text x="235.8" y="130.3">3</text>
<text x="238.2" y="126.5">GND</text>
<text x="238.2" y="129.1">TXD</text>
<text x="238.2" y="131.6">RXD</text>
<text x="254.4" y="126.5">Reserved</text>
<text x="259.5" y="131.6">SDA</text>
<text x="259.7" y="129.1">SCL</text>
<text x="265.3" y="130.3">16</text>
<text x="265.3" y="127.8">17</text>
<text x="133" y="137.9">1</text>
<text x="152.3" y="137.9">4</text>
<text x="168.5" y="137.9">1</text>
<text x="185.3" y="137.9">10</text>
<text x="235.8" y="132.9">4</text>
<text x="235.8" y="135.4">5</text>
<text x="235.8" y="137.9">6</text>
<text x="238.2" y="134.1">1PPS</text>
<text x="238.2" y="136.7">ON/OFF</text>
<text x="254.4" y="134.1">Reserved</text>
<text x="255" y="136.7">VCC_RF</text>
<text x="265.3" y="137.9">13</text>
<text x="265.3" y="135.4">14</text>
<text x="265.3" y="132.9">15</text>
<text x="133" y="140.5">2</text>
<text x="135.3" y="141.8">GND</text>
<text x="135.3" y="139.2">NC</text>
<text x="146.3" y="139.2">VCC</text>
<text x="146.3" y="141.8">OUT</text>
<text x="152.3" y="140.5">3</text>
<text x="168.5" y="140.5">2</text>
<text x="168.5" y="143">3</text>
<text x="170.9" y="139.2">VDD</text>
<text x="170.9" y="141.8">XA</text>
<text x="178.5" y="141.8">CLK1</text>
<text x="178.5" y="139.2">CLK0</text>
<text x="185.3" y="143">8</text>
<text x="185.3" y="140.5">9</text>
<text x="235.8" y="140.5">7</text>
<text x="235.8" y="143">8</text>
<text x="238.2" y="139.2">VBAT</text>
<text x="238.2" y="141.8">NC</text>
<text x="259.1" y="141.8">GND</text>
<text x="260.9" y="139.2">NC</text>
<text x="265.3" y="143">11</text>
<text x="265.3" y="140.5">12</text>
<text x="168.5" y="145.6">4</text>
<text x="168.5" y="148.1">5</text>
<text x="170.9" y="144.3">XB</text>
<text x="170.9" y="146.8">SCL</text>
<text x="170.9" y="149.4">SDA</text>
<text x="177.6" y="146.8">VDDO</text>
<text x="178.5" y="149.4">CLK2</text>
<text x="179.1" y="144.3">GND</text>
<text x="185.3" y="148.1">6</text>
<text x="185.3" y="145.6">7</text>
<text x="235.8" y="145.6">9</text>
<text x="238.2" y="144.3">VCC</text>
<text x="238.2" y="146.8">nRESET</text>
<text x="257.6" y="144.3">RF_IN</text>
<text x="259.1" y="146.8">GND</text>
<text x="265.3" y="145.6">10</text>
<text x="47.9" y="167.2">1</text>
<text x="65.6" y="165.9">EP</text>
<text x="69.7" y="167.2">10</text>
<text x="69.7" y="164.6">11</text>
<text x="47.9" y="169.7">2</text>
<text x="47.9" y="172.2">3</text>
<text x="50.2" y="168.4">VOUT</text>
<text x="50.2" y="171">LX2</text>
<text x="50.2" y="173.5">GND</text>
<text x="63.3" y="173.5">VINA</text>
<text x="63.5" y="171">GND</text>
<text x="65.7" y="168.4">FB</text>
<text x="69.7" y="172.2">8</text>
<text x="69.7" y="169.7">9</text>
<text x="47.9" y="174.8">4</text>
<text x="47.9" y="177.3">5</text>
<text x="50.2" y="176">LX1</text>
<text x="50.2" y="178.6">VIN</text>
<text x="65.4" y="178.6">EN</text>
<text x="65.6" y="176">PS</text>
<text x="69.7" y="177.3">6</text>
<text x="69.7" y="174.8">7</text>
</g>
<g font-size="1.6" fill="#000080">
<text x="218.2" y="38.8">U11</text>
<text x="192.8" y="90.9">H1</text>
<text x="84.8" y="145.5">R11</text>
</g>
</svg>
